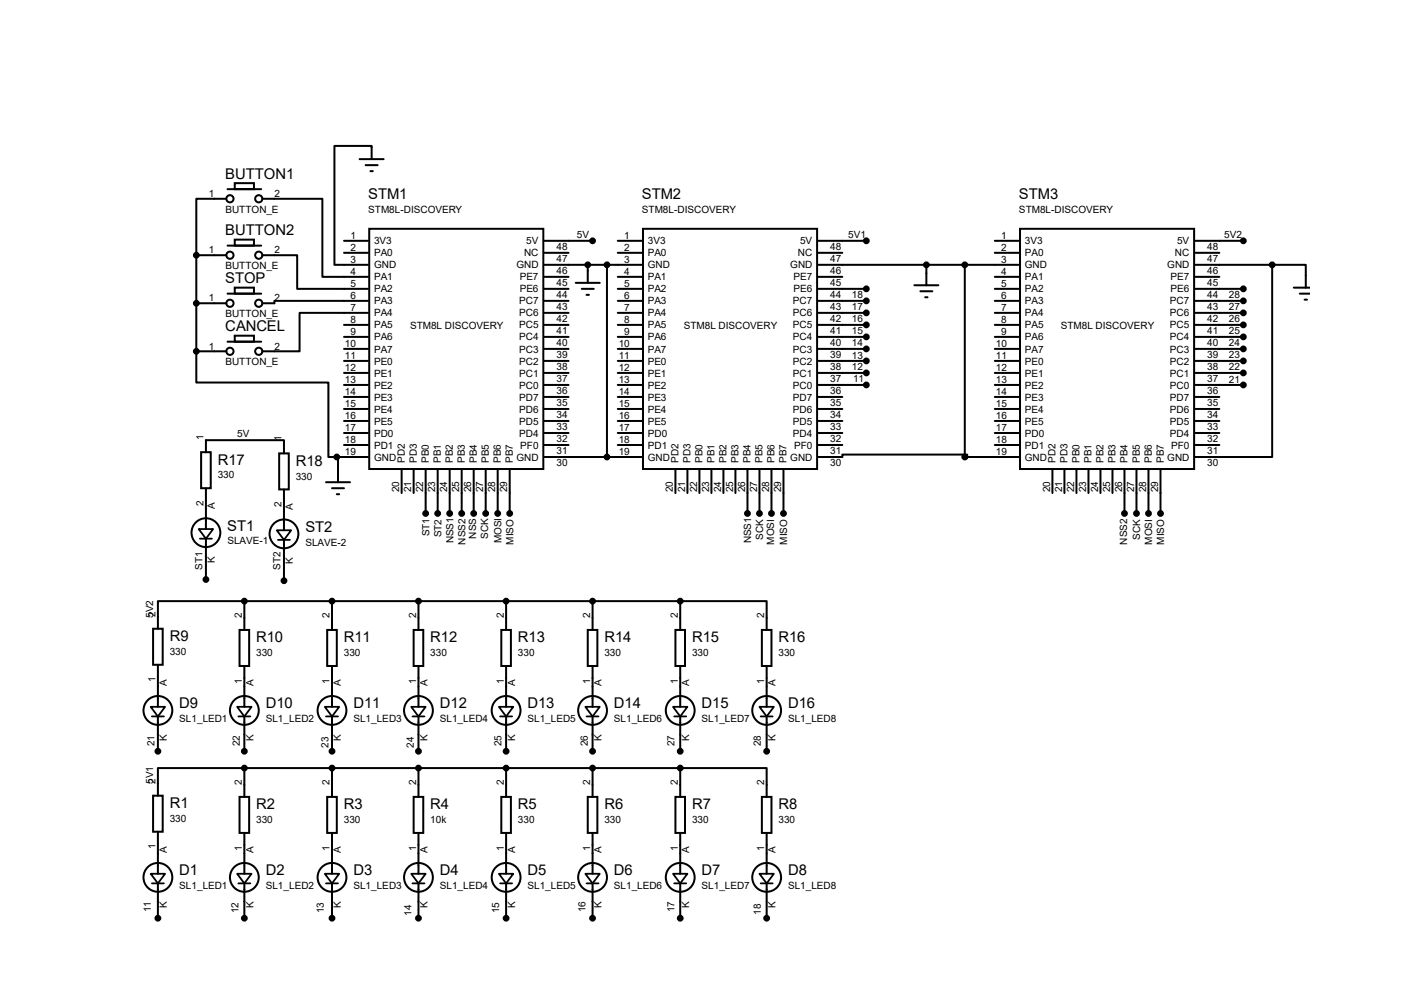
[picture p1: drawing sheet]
<svg xmlns="http://www.w3.org/2000/svg" width="297mm" height="210mm" viewBox="0 0 297 210" stroke-linecap="round" stroke-linejoin="round" font-family="sans-serif">
<g fill="none" stroke="#000" stroke-width=".42">
<path d="M49.7 38.7h4v1.3h-4zM76.1 33.7h5.1M77.3 34.9h2.6M78.4 36.2h.5M78.6 33.7v-2.8h-7.9v25.1h7.2M41.5 54v20.3M41.5 54h6.4M47.9 42h-6.4v12M48.1 40h7.1M48.1 51.9h7.1M49.7 50.7h4v1.2h-4zM55.5 42h12.7v16.5h9.7"/>
<path d="M55.5 54h7.4v7.1h15M72.8 50.9h5.1M72.8 53.5h5.1M78.1 48.4h36.8v50.8h-36.8zM115.2 50.9h10.1M115.2 56h20.6M115.2 53.5h5.1M115.2 58.5h5.1M121.8 59.8h5.1M124.3 56v3.8M128.4 56v40.6M130.7 50.9h5.1"/>
<path d="M130.7 53.5h5.1M130.7 58.5h5.1M136 48.4h36.8v50.8h-36.8zM173.1 50.9h10.2M173.1 56h42.4M173.1 53.5h5.1M173.1 58.5h5.1M196 56v4.3M204.1 56v40.6M210.4 50.9h5.1M210.4 53.5h5.1M210.4 58.5h5.1"/>
<path d="M215.8 48.4h36.8v50.8h-36.8zM252.9 50.9h10.1M252.9 56h16.2M252.9 53.5h5M252.9 58.5h5M269.1 56h7.1v4.8M269.1 56v40.6h-16.2M41.5 74.3v6.6h28v15.7h1.7M41.5 64.1h6.4M41.5 74.3h6.4M48.1 62.1h7.1M48.1 72.3h7.1"/>
<path d="M49.7 60.8h4v1.3h-4zM49.7 71h4v1.3h-4zM72.8 78.9h5.1M72.8 76.3h5.1M72.8 73.8h5.1M72.8 71.2h5.1M72.8 68.7h5.1M77.9 63.6h-19.9v.5h-2.5M77.9 66.2h-14.5v8.1h-7.9M115.2 78.9h5.1M115.2 76.3h5.1M115.2 73.8h5.1"/>
<path d="M115.2 71.2h5.1M115.2 68.7h5.1M115.2 66.2h5.1M115.2 63.6h5.1M115.2 61.1h5.1M123.1 61.1h2.5M124.1 62.4h.5M130.7 78.9h5.1M130.7 76.3h5.1M130.7 73.8h5.1M130.7 71.2h5.1M130.7 68.7h5.1"/>
<path d="M130.7 66.2h5.1M130.7 63.6h5.1M130.7 61.1h5.1M173.1 78.9h10.2M173.1 76.3h10.2M173.1 73.8h10.2M173.1 71.2h10.2M173.1 68.7h10.2M173.1 66.2h10.2M173.1 63.6h10.2M173.1 61.1h10.2M193.4 60.3h5.1"/>
<path d="M194.7 61.6h2.5M195.7 62.9h.5M210.4 78.9h5.1M210.4 76.3h5.1M210.4 73.8h5.1M210.4 71.2h5.1M210.4 68.7h5.1M210.4 66.2h5.1M210.4 63.6h5.1M210.4 61.1h5.1M252.9 78.9h10.1M252.9 76.3h10.1"/>
<path d="M252.9 73.8h10.1M252.9 71.2h10.1M252.9 68.7h10.1M252.9 66.2h10.1M252.9 63.6h10.1M252.9 61.1h10.1M273.7 60.8h3.4M275 62.1h2.1M276 63.4h.5M42.5 95.6h2.1v7.7h-2.1zM43.6 95.6v-2.5h16.5v2.8M59.1 95.9h2v7.6h-2z"/>
<path d="M71.2 96.6v.3h.3v5.1M71.2 96.6h6.7M72.8 81.4h5.1M72.8 83.9h5.1M72.8 86.5h5.1M72.8 89h5.1M72.8 91.6h5.1M72.8 94.1h5.1M85 99.2v5.1M87.5 99.2v5.1M90 99.2v9.4M92.6 99.2v9.4"/>
<path d="M95.1 99.2v9.4M97.7 99.2v9.4M100.2 99.2v9.4M102.7 99.2v9.4M105.3 99.2v9.4M107.8 99.2v9.4M115.2 81.4h5.1M115.2 96.6h20.6M115.2 83.9h5.1M115.2 86.5h5.1M115.2 89h5.1M115.2 91.6h5.1"/>
<path d="M115.2 94.1h5.1M130.7 81.4h5.1M130.7 83.9h5.1M130.7 86.5h5.1M130.7 89h5.1M130.7 91.6h5.1M130.7 94.1h5.1M142.9 99.2v5.1M145.4 99.2v5.1M148 99.2v5.1M150.5 99.2v5.1M153 99.2v5.1"/>
<path d="M155.6 99.2v5.1M158.1 99.2v9.4M160.7 99.2v9.4M163.2 99.2v9.4M165.7 99.2v9.4M173.1 96.6h5.1v-.5h26.4v.8h-.5v-.3M173.1 81.4h10.2M173.1 83.9h5.1M173.1 86.5h5.1M173.1 89h5.1M173.1 91.6h5.1M173.1 94.1h5.1"/>
<path d="M204.1 96.6h11.4M210.4 81.4h5.1M210.4 83.9h5.1M210.4 86.5h5.1M210.4 89h5.1M210.4 91.6h5.1M210.4 94.1h5.1M222.6 99.2v5.1M225.2 99.2v5.1M227.7 99.2v5.1M230.3 99.2v5.1M232.8 99.2v5.1"/>
<path d="M235.3 99.2v5.1M237.9 99.2v9.4M240.4 99.2v9.4M243 99.2v9.4M245.5 99.2v9.4M252.9 81.4h10.1M252.9 83.9h5M252.9 86.5h5M252.9 89h5M252.9 91.6h5M252.9 94.1h5M43.6 103.3v8.6"/>
<path d="M43.6 113.9v8.7M60.1 103.5v8.6M60.1 114.2v8.6M69 102h5M70.2 103.3h2.6M71.2 104.5h.6M32.4 133h2v7.6h-2zM50.7 133.2h2v7.6h-2zM51.7 127.1h-18.3v5.9M51.7 127.1v6.1M51.7 127.1h92.2M69.2 133.2h2v7.6h-2z"/>
<path d="M70.2 127.1v6.1M87.5 133.2h2v7.6h-2zM88.5 127.1v6.1M106 133.2h2.1v7.6h-2.1zM107.1 127.1v6.1M124.3 133.2h2.1v7.6h-2.1zM125.3 127.1v6.1M142.9 133.2h2v7.6h-2zM143.9 127.1h18.3v6.1M143.9 127.1v6.1M161.2 133.2h2v7.6h-2zM33.4 140.6v8.9"/>
<path d="M33.4 151.5v7.4M51.7 140.8v8.7M51.7 151.5v7.4M70.2 140.8v8.7M70.2 151.5v7.4M88.5 140.8v8.7M88.5 151.5v7.4M107.1 140.8v8.7M107.1 151.5v7.4M125.3 140.8v8.7M125.3 151.5v7.4M143.9 140.8v8.7"/>
<path d="M143.9 151.5v7.4M162.2 140.8v8.7M162.2 151.5v7.4M32.4 168.3h2v7.6h-2zM33.4 175.9v8.9M50.7 168.5h2v7.6h-2zM51.7 162.4h-18.3v5.9M51.7 162.4v6.1M51.7 176.1v8.7M51.7 162.4h92.2M69.2 168.5h2v7.6h-2zM70.2 162.4v6.1"/>
<path d="M70.2 176.1v8.7M87.5 168.5h2v7.6h-2zM88.5 162.4v6.1M88.5 176.1v8.7M106 168.5h2.1v7.6h-2.1zM107.1 162.4v6.1M107.1 176.1v8.7M124.3 168.5h2.1v7.6h-2.1zM125.3 162.4v6.1M125.3 176.1v8.7M142.9 168.5h2v7.6h-2zM143.9 162.4h18.3v6.1"/>
<path d="M143.9 162.4v6.1M143.9 176.1v8.7M161.2 168.5h2v7.6h-2zM162.2 176.1v8.7M33.4 186.8v7.4M51.7 186.8v7.4M70.2 186.8v7.4M88.5 186.8v7.4M107.1 186.8v7.4M125.3 186.8v7.4M143.9 186.8v7.4M162.2 186.8v7.4"/>
<circle cx="48.6" cy="42" r=".76"/>
<circle cx="48.6" cy="54" r=".76"/>
<circle cx="54.7" cy="54" r=".76"/>
<circle cx="54.7" cy="42" r=".76"/>
<circle cx="48.6" cy="74.3" r=".76"/>
<circle cx="48.6" cy="64.1" r=".76"/>
<circle cx="54.7" cy="74.3" r=".76"/>
<circle cx="54.7" cy="64.1" r=".76"/>
<circle cx="43.6" cy="112.6" r="3"/>
<circle cx="60.1" cy="112.9" r="3"/>
<circle cx="33.4" cy="150.2" r="3"/>
<circle cx="51.7" cy="150.2" r="3"/>
<circle cx="70.2" cy="150.2" r="3"/>
<circle cx="88.5" cy="150.2" r="3"/>
<circle cx="107.1" cy="150.2" r="3"/>
<circle cx="125.3" cy="150.2" r="3"/>
<circle cx="143.9" cy="150.2" r="3"/>
<circle cx="162.2" cy="150.2" r="3"/>
<circle cx="33.4" cy="185.5" r="3"/>
<circle cx="51.7" cy="185.5" r="3"/>
<circle cx="70.2" cy="185.5" r="3"/>
<circle cx="88.5" cy="185.5" r="3"/>
<circle cx="107.1" cy="185.5" r="3"/>
<circle cx="125.3" cy="185.5" r="3"/>
<circle cx="143.9" cy="185.5" r="3"/>
<circle cx="162.2" cy="185.5" r="3"/>
</g>
<g fill="none" stroke="#000" stroke-width=".38">
<path d="M42 111.9h3.1l-1.5 2zM42.3 113.9h2.5M58.5 112.1h3.1l-1.5 2.1zM58.8 114.2h2.5M31.9 149.5h3l-1.5 2zM32.1 151.5h2.6M50.2 149.5h3l-1.5 2zM50.4 151.5h2.6M68.7 149.5h3.1l-1.6 2zM69 151.5h2.5M87 149.5h3l-1.5 2zM87.2 151.5h2.6"/>
<path d="M105.5 149.5h3.1l-1.5 2zM105.8 151.5h2.5M123.8 149.5h3.1l-1.6 2zM124.1 151.5h2.5M142.4 149.5h3l-1.5 2zM142.6 151.5h2.6M160.7 149.5h3l-1.5 2zM160.9 151.5h2.5M31.9 184.8h3l-1.5 2zM32.1 186.8h2.6M50.2 184.8h3l-1.5 2zM50.4 186.8h2.6"/>
<path d="M68.7 184.8h3.1l-1.6 2zM69 186.8h2.5M87 184.8h3l-1.5 2zM87.2 186.8h2.6M105.5 184.8h3.1l-1.5 2zM105.8 186.8h2.5M123.8 184.8h3.1l-1.6 2zM124.1 186.8h2.5M142.4 184.8h3l-1.5 2zM142.6 186.8h2.6M160.7 184.8h3l-1.5 2zM160.9 186.8h2.5"/>
</g>
<g fill="#000" stroke="#000" stroke-width=".42">
<circle cx="41.5" cy="54" r=".51"/>
<circle cx="124.3" cy="56" r=".51"/>
<circle cx="125.3" cy="50.9" r=".51"/>
<circle cx="128.4" cy="56" r=".51"/>
<circle cx="183.3" cy="50.9" r=".51"/>
<circle cx="196" cy="56" r=".51"/>
<circle cx="204.1" cy="56" r=".51"/>
<circle cx="263" cy="50.9" r=".51"/>
<circle cx="269.1" cy="56" r=".51"/>
<circle cx="41.5" cy="74.3" r=".51"/>
<circle cx="41.5" cy="64.1" r=".51"/>
<circle cx="183.3" cy="76.3" r=".51"/>
<circle cx="183.3" cy="71.2" r=".51"/>
<circle cx="183.3" cy="68.7" r=".51"/>
<circle cx="183.3" cy="61.1" r=".51"/>
<circle cx="183.3" cy="78.9" r=".51"/>
<circle cx="183.3" cy="66.2" r=".51"/>
<circle cx="183.3" cy="73.8" r=".51"/>
<circle cx="183.3" cy="63.6" r=".51"/>
<circle cx="263" cy="71.2" r=".51"/>
<circle cx="263" cy="66.2" r=".51"/>
<circle cx="263" cy="76.3" r=".51"/>
<circle cx="263" cy="63.6" r=".51"/>
<circle cx="263" cy="61.1" r=".51"/>
<circle cx="263" cy="68.7" r=".51"/>
<circle cx="263" cy="78.9" r=".51"/>
<circle cx="263" cy="73.8" r=".51"/>
<circle cx="71.2" cy="96.6" r=".51"/>
<circle cx="128.4" cy="96.6" r=".51"/>
<circle cx="183.3" cy="81.4" r=".51"/>
<circle cx="204.1" cy="96.6" r=".51"/>
<circle cx="263" cy="81.4" r=".51"/>
<circle cx="90" cy="108.6" r=".51"/>
<circle cx="92.6" cy="108.6" r=".51"/>
<circle cx="95.1" cy="108.6" r=".51"/>
<circle cx="97.7" cy="108.6" r=".51"/>
<circle cx="100.2" cy="108.6" r=".51"/>
<circle cx="102.7" cy="108.6" r=".51"/>
<circle cx="105.3" cy="108.6" r=".51"/>
<circle cx="107.8" cy="108.6" r=".51"/>
<circle cx="158.1" cy="108.6" r=".51"/>
<circle cx="160.7" cy="108.6" r=".51"/>
<circle cx="163.2" cy="108.6" r=".51"/>
<circle cx="165.7" cy="108.6" r=".51"/>
<circle cx="237.9" cy="108.6" r=".51"/>
<circle cx="240.4" cy="108.6" r=".51"/>
<circle cx="243" cy="108.6" r=".51"/>
<circle cx="245.5" cy="108.6" r=".51"/>
<circle cx="43.6" cy="122.6" r=".51"/>
<circle cx="51.7" cy="127.1" r=".51"/>
<circle cx="60.1" cy="122.8" r=".51"/>
<circle cx="70.2" cy="127.1" r=".51"/>
<circle cx="88.5" cy="127.1" r=".51"/>
<circle cx="107.1" cy="127.1" r=".51"/>
<circle cx="125.3" cy="127.1" r=".51"/>
<circle cx="143.9" cy="127.1" r=".51"/>
<circle cx="33.4" cy="158.9" r=".51"/>
<circle cx="51.7" cy="158.9" r=".51"/>
<circle cx="70.2" cy="158.9" r=".51"/>
<circle cx="88.5" cy="158.9" r=".51"/>
<circle cx="107.1" cy="158.9" r=".51"/>
<circle cx="125.3" cy="158.9" r=".51"/>
<circle cx="143.9" cy="158.9" r=".51"/>
<circle cx="162.2" cy="158.9" r=".51"/>
<circle cx="51.7" cy="162.4" r=".51"/>
<circle cx="70.2" cy="162.4" r=".51"/>
<circle cx="88.5" cy="162.4" r=".51"/>
<circle cx="107.1" cy="162.4" r=".51"/>
<circle cx="125.3" cy="162.4" r=".51"/>
<circle cx="143.9" cy="162.4" r=".51"/>
<circle cx="33.4" cy="194.2" r=".51"/>
<circle cx="51.7" cy="194.2" r=".51"/>
<circle cx="70.2" cy="194.2" r=".51"/>
<circle cx="88.5" cy="194.2" r=".51"/>
<circle cx="107.1" cy="194.2" r=".51"/>
<circle cx="125.3" cy="194.2" r=".51"/>
<circle cx="143.9" cy="194.2" r=".51"/>
<circle cx="162.2" cy="194.2" r=".51"/>
</g>
<g font-size="3.1">
<text x="47.7" y="37.8">BUTTON1</text>
<text x="77.9" y="42.1">STM1</text>
<text x="135.8" y="42.1">STM2</text>
<text x="215.6" y="42.1">STM3</text>
<text x="47.7" y="49.8">BUTTON2</text>
<text x="47.7" y="59.9">STOP</text>
<text x="47.7" y="70.1">CANCEL</text>
<text x="46.1" y="98.3">R17</text>
<text x="62.6" y="98.5">R18</text>
<text x="48.1" y="112.2">ST1</text>
<text x="64.6" y="112.5">ST2</text>
<text x="35.9" y="135.6">R9</text>
<text x="54.2" y="135.8">R10</text>
<text x="72.7" y="135.8">R11</text>
<text x="91" y="135.8">R12</text>
<text x="109.6" y="135.8">R13</text>
<text x="127.8" y="135.8">R14</text>
<text x="146.4" y="135.8">R15</text>
<text x="164.7" y="135.8">R16</text>
<text x="37.9" y="149.8">D9</text>
<text x="56.2" y="149.8">D10</text>
<text x="74.8" y="149.8">D11</text>
<text x="93" y="149.8">D12</text>
<text x="111.6" y="149.8">D13</text>
<text x="129.9" y="149.8">D14</text>
<text x="148.4" y="149.8">D15</text>
<text x="166.7" y="149.8">D16</text>
<text x="35.9" y="170.9">R1</text>
<text x="54.2" y="171.2">R2</text>
<text x="72.7" y="171.2">R3</text>
<text x="91" y="171.2">R4</text>
<text x="109.6" y="171.2">R5</text>
<text x="127.8" y="171.2">R6</text>
<text x="146.4" y="171.2">R7</text>
<text x="164.7" y="171.2">R8</text>
<text x="37.9" y="185.1">D1</text>
<text x="56.2" y="185.1">D2</text>
<text x="74.8" y="185.1">D3</text>
<text x="93" y="185.1">D4</text>
<text x="111.6" y="185.1">D5</text>
<text x="129.9" y="185.1">D6</text>
<text x="148.4" y="185.1">D7</text>
<text x="166.7" y="185.1">D8</text>
</g>
<g font-size="2.1">
<text x="44.2" y="41.7">1</text>
<text x="58" y="41.7">2</text>
<text x="47.7" y="45">BUTTON_E</text>
<text x="77.9" y="45">STM8L-DISCOVERY</text>
<text x="135.8" y="45">STM8L-DISCOVERY</text>
<text x="215.6" y="45">STM8L-DISCOVERY</text>
<text x="44.2" y="53.6">1</text>
<text x="58" y="53.6">2</text>
<text x="74.1" y="50.5">1</text>
<text x="74.1" y="53.1">2</text>
<text x="79.1" y="51.7">3V3</text>
<text x="111.3" y="51.7">5V</text>
<text x="117.7" y="52.9">48</text>
<text x="122" y="50.3">5V</text>
<text x="132" y="50.5">1</text>
<text x="132" y="53.1">2</text>
<text x="137" y="51.7">3V3</text>
<text x="169.2" y="51.7">5V</text>
<text x="175.6" y="52.9">48</text>
<text x="179.4" y="50.3">5V1</text>
<text x="211.8" y="50.5">1</text>
<text x="211.8" y="53.1">2</text>
<text x="216.8" y="51.7">3V3</text>
<text x="249" y="51.7">5V</text>
<text x="255.4" y="52.9">48</text>
<text x="258.9" y="50.3">5V2</text>
<text x="47.7" y="56.9">BUTTON_E</text>
<text x="74.1" y="55.6">3</text>
<text x="74.1" y="58.2">4</text>
<text x="79.1" y="54.2">PA0</text>
<text x="79.1" y="56.8">GND</text>
<text x="79.1" y="59.3">PA1</text>
<text x="109.3" y="56.8">GND</text>
<text x="109.9" y="59.3">PE7</text>
<text x="110.9" y="54.2">NC</text>
<text x="117.7" y="58">46</text>
<text x="117.7" y="55.4">47</text>
<text x="132" y="55.6">3</text>
<text x="132" y="58.2">4</text>
<text x="137" y="54.2">PA0</text>
<text x="137" y="56.8">GND</text>
<text x="137" y="59.3">PA1</text>
<text x="167.2" y="56.8">GND</text>
<text x="167.8" y="59.3">PE7</text>
<text x="168.8" y="54.2">NC</text>
<text x="175.6" y="58">46</text>
<text x="175.6" y="55.4">47</text>
<text x="211.8" y="55.6">3</text>
<text x="211.8" y="58.2">4</text>
<text x="216.8" y="54.2">PA0</text>
<text x="216.8" y="56.8">GND</text>
<text x="216.8" y="59.3">PA1</text>
<text x="246.9" y="56.8">GND</text>
<text x="247.6" y="59.3">PE7</text>
<text x="248.5" y="54.2">NC</text>
<text x="255.4" y="58">46</text>
<text x="255.4" y="55.4">47</text>
<text x="44.2" y="63.8">1</text>
<text x="58" y="63.8">2</text>
<text x="74.1" y="60.7">5</text>
<text x="74.1" y="63.2">6</text>
<text x="74.1" y="65.8">7</text>
<text x="79.1" y="61.8">PA2</text>
<text x="79.1" y="64.4">PA3</text>
<text x="109.8" y="64.4">PC7</text>
<text x="109.9" y="61.8">PE6</text>
<text x="117.7" y="65.6">43</text>
<text x="117.7" y="63">44</text>
<text x="117.7" y="60.5">45</text>
<text x="132" y="60.7">5</text>
<text x="132" y="63.2">6</text>
<text x="132" y="65.8">7</text>
<text x="137" y="61.8">PA2</text>
<text x="137" y="64.4">PA3</text>
<text x="167.7" y="64.4">PC7</text>
<text x="167.8" y="61.8">PE6</text>
<text x="175.6" y="65.6">43</text>
<text x="175.6" y="63">44</text>
<text x="175.6" y="60.5">45</text>
<text x="180.2" y="65.6">17</text>
<text x="180.2" y="63">18</text>
<text x="211.8" y="60.7">5</text>
<text x="211.8" y="63.2">6</text>
<text x="211.8" y="65.8">7</text>
<text x="216.8" y="61.8">PA2</text>
<text x="216.8" y="64.4">PA3</text>
<text x="247.5" y="64.4">PC7</text>
<text x="247.6" y="61.8">PE6</text>
<text x="255.4" y="65.6">43</text>
<text x="255.4" y="63">44</text>
<text x="255.4" y="60.5">45</text>
<text x="260" y="63">28</text>
<text x="260" y="65.6">27</text>
<text x="47.7" y="67.1">BUTTON_E</text>
<text x="74.1" y="68.3">8</text>
<text x="74.1" y="70.9">9</text>
<text x="79.1" y="66.9">PA4</text>
<text x="79.1" y="69.5">PA5</text>
<text x="86.7" y="69.6">STM8L DISCOVERY</text>
<text x="109.8" y="69.5">PC5</text>
<text x="109.8" y="66.9">PC6</text>
<text x="117.7" y="70.7">41</text>
<text x="117.7" y="68.1">42</text>
<text x="132" y="68.3">8</text>
<text x="132" y="70.9">9</text>
<text x="137" y="66.9">PA4</text>
<text x="137" y="69.5">PA5</text>
<text x="144.7" y="69.6">STM8L DISCOVERY</text>
<text x="167.7" y="69.5">PC5</text>
<text x="167.7" y="66.9">PC6</text>
<text x="175.6" y="70.7">41</text>
<text x="175.6" y="68.1">42</text>
<text x="180.2" y="70.7">15</text>
<text x="180.2" y="68.1">16</text>
<text x="211.8" y="68.3">8</text>
<text x="211.8" y="70.9">9</text>
<text x="216.8" y="66.9">PA4</text>
<text x="216.8" y="69.5">PA5</text>
<text x="224.4" y="69.6">STM8L DISCOVERY</text>
<text x="247.5" y="69.5">PC5</text>
<text x="247.5" y="66.9">PC6</text>
<text x="255.4" y="70.7">41</text>
<text x="255.4" y="68.1">42</text>
<text x="260" y="68.1">26</text>
<text x="260" y="70.7">25</text>
<text x="44.2" y="73.9">1</text>
<text x="47.7" y="77.2">BUTTON_E</text>
<text x="58" y="73.9">2</text>
<text x="73" y="73.4">10</text>
<text x="73" y="75.9">11</text>
<text x="79.1" y="72">PA6</text>
<text x="79.1" y="74.5">PA7</text>
<text x="79.1" y="77.1">PE0</text>
<text x="109.8" y="77.1">PC2</text>
<text x="109.8" y="74.5">PC3</text>
<text x="109.8" y="72">PC4</text>
<text x="117.7" y="75.7">39</text>
<text x="117.7" y="73.2">40</text>
<text x="130.9" y="73.4">10</text>
<text x="130.9" y="75.9">11</text>
<text x="137" y="72">PA6</text>
<text x="137" y="74.5">PA7</text>
<text x="137" y="77.1">PE0</text>
<text x="167.7" y="77.1">PC2</text>
<text x="167.7" y="74.5">PC3</text>
<text x="167.7" y="72">PC4</text>
<text x="175.6" y="75.7">39</text>
<text x="175.6" y="73.2">40</text>
<text x="180.2" y="76">13</text>
<text x="180.2" y="73.2">14</text>
<text x="210.6" y="73.4">10</text>
<text x="210.6" y="75.9">11</text>
<text x="216.8" y="72">PA6</text>
<text x="216.8" y="74.5">PA7</text>
<text x="216.8" y="77.1">PE0</text>
<text x="247.5" y="77.1">PC2</text>
<text x="247.5" y="74.5">PC3</text>
<text x="247.5" y="72">PC4</text>
<text x="255.4" y="75.7">39</text>
<text x="255.4" y="73.2">40</text>
<text x="260" y="73.2">24</text>
<text x="260" y="75.7">23</text>
<text x="73" y="78.5">12</text>
<text x="73" y="81">13</text>
<text x="73" y="83.6">14</text>
<text x="79.1" y="79.6">PE1</text>
<text x="79.1" y="82.2">PE2</text>
<text x="109.8" y="82.2">PC0</text>
<text x="109.8" y="79.6">PC1</text>
<text x="117.7" y="83.4">36</text>
<text x="117.7" y="80.8">37</text>
<text x="117.7" y="78.3">38</text>
<text x="130.9" y="78.5">12</text>
<text x="130.9" y="81">13</text>
<text x="130.9" y="83.6">14</text>
<text x="137" y="79.6">PE1</text>
<text x="137" y="82.2">PE2</text>
<text x="167.7" y="82.2">PC0</text>
<text x="167.7" y="79.6">PC1</text>
<text x="175.6" y="83.4">36</text>
<text x="175.6" y="80.8">37</text>
<text x="175.6" y="78.3">38</text>
<text x="180.2" y="78.3">12</text>
<text x="180.5" y="80.8">11</text>
<text x="210.6" y="78.5">12</text>
<text x="210.6" y="81">13</text>
<text x="210.6" y="83.6">14</text>
<text x="216.8" y="79.6">PE1</text>
<text x="216.8" y="82.2">PE2</text>
<text x="247.5" y="82.2">PC0</text>
<text x="247.5" y="79.6">PC1</text>
<text x="255.4" y="83.4">36</text>
<text x="255.4" y="80.8">37</text>
<text x="255.4" y="78.3">38</text>
<text x="260" y="78.3">22</text>
<text x="260" y="81.1">21</text>
<text x="73" y="86.1">15</text>
<text x="73" y="88.6">16</text>
<text x="79.1" y="84.7">PE3</text>
<text x="79.1" y="87.2">PE4</text>
<text x="79.1" y="89.8">PE5</text>
<text x="109.8" y="89.8">PD5</text>
<text x="109.8" y="87.2">PD6</text>
<text x="109.8" y="84.7">PD7</text>
<text x="117.7" y="88.4">34</text>
<text x="117.7" y="85.9">35</text>
<text x="130.9" y="86.1">15</text>
<text x="130.9" y="88.6">16</text>
<text x="137" y="84.7">PE3</text>
<text x="137" y="87.2">PE4</text>
<text x="137" y="89.8">PE5</text>
<text x="167.7" y="89.8">PD5</text>
<text x="167.7" y="87.2">PD6</text>
<text x="167.7" y="84.7">PD7</text>
<text x="175.6" y="88.4">34</text>
<text x="175.6" y="85.9">35</text>
<text x="210.6" y="86.1">15</text>
<text x="210.6" y="88.6">16</text>
<text x="216.8" y="84.7">PE3</text>
<text x="216.8" y="87.2">PE4</text>
<text x="216.8" y="89.8">PE5</text>
<text x="247.5" y="89.8">PD5</text>
<text x="247.5" y="87.2">PD6</text>
<text x="247.5" y="84.7">PD7</text>
<text x="255.4" y="88.4">34</text>
<text x="255.4" y="85.9">35</text>
<text x="43.1" y="93.1" transform="rotate(-90 43.1 93.1)">1</text>
<text x="50.2" y="92.5">5V</text>
<text x="59.6" y="93.3" transform="rotate(-90 59.6 93.3)">1</text>
<text x="73" y="91.2">17</text>
<text x="73" y="93.7">18</text>
<text x="79.1" y="92.3">PD0</text>
<text x="79.1" y="94.9">PD1</text>
<text x="109.8" y="92.3">PD4</text>
<text x="110.1" y="94.9">PF0</text>
<text x="117.7" y="93.5">32</text>
<text x="117.7" y="91">33</text>
<text x="130.9" y="91.2">17</text>
<text x="130.9" y="93.7">18</text>
<text x="137" y="92.3">PD0</text>
<text x="137" y="94.9">PD1</text>
<text x="167.7" y="92.3">PD4</text>
<text x="168" y="94.9">PF0</text>
<text x="175.6" y="93.5">32</text>
<text x="175.6" y="91">33</text>
<text x="210.6" y="91.2">17</text>
<text x="210.6" y="93.7">18</text>
<text x="216.8" y="92.3">PD0</text>
<text x="216.8" y="94.9">PD1</text>
<text x="247.5" y="92.3">PD4</text>
<text x="247.7" y="94.9">PF0</text>
<text x="255.4" y="93.5">32</text>
<text x="255.4" y="91">33</text>
<text x="46.1" y="101.2">330</text>
<text x="62.6" y="101.4">330</text>
<text x="73" y="96.3">19</text>
<text x="79.1" y="97.4">GND</text>
<text x="85.6" y="97.9" transform="rotate(-90 85.6 97.9)">PD2</text>
<text x="88.2" y="97.9" transform="rotate(-90 88.2 97.9)">PD3</text>
<text x="90.7" y="97.9" transform="rotate(-90 90.7 97.9)">PB0</text>
<text x="93.3" y="97.9" transform="rotate(-90 93.3 97.9)">PB1</text>
<text x="95.8" y="97.9" transform="rotate(-90 95.8 97.9)">PB2</text>
<text x="98.3" y="97.9" transform="rotate(-90 98.3 97.9)">PB3</text>
<text x="100.9" y="97.9" transform="rotate(-90 100.9 97.9)">PB4</text>
<text x="103.4" y="97.9" transform="rotate(-90 103.4 97.9)">PB5</text>
<text x="106" y="97.9" transform="rotate(-90 106 97.9)">PB6</text>
<text x="108.5" y="97.9" transform="rotate(-90 108.5 97.9)">PB7</text>
<text x="109.3" y="97.4">GND</text>
<text x="117.7" y="98.6">30</text>
<text x="117.7" y="96.1">31</text>
<text x="130.9" y="96.3">19</text>
<text x="137" y="97.4">GND</text>
<text x="143.6" y="97.9" transform="rotate(-90 143.6 97.9)">PD2</text>
<text x="146.1" y="97.9" transform="rotate(-90 146.1 97.9)">PD3</text>
<text x="148.6" y="97.9" transform="rotate(-90 148.6 97.9)">PB0</text>
<text x="151.2" y="97.9" transform="rotate(-90 151.2 97.9)">PB1</text>
<text x="153.7" y="97.9" transform="rotate(-90 153.7 97.9)">PB2</text>
<text x="156.3" y="97.9" transform="rotate(-90 156.3 97.9)">PB3</text>
<text x="158.8" y="97.9" transform="rotate(-90 158.8 97.9)">PB4</text>
<text x="161.3" y="97.9" transform="rotate(-90 161.3 97.9)">PB5</text>
<text x="163.9" y="97.9" transform="rotate(-90 163.9 97.9)">PB6</text>
<text x="166.4" y="97.9" transform="rotate(-90 166.4 97.9)">PB7</text>
<text x="167.2" y="97.4">GND</text>
<text x="175.6" y="98.6">30</text>
<text x="175.6" y="96.1">31</text>
<text x="210.6" y="96.3">19</text>
<text x="216.8" y="97.4">GND</text>
<text x="223.3" y="97.9" transform="rotate(-90 223.3 97.9)">PD2</text>
<text x="225.8" y="97.9" transform="rotate(-90 225.8 97.9)">PD3</text>
<text x="228.4" y="97.9" transform="rotate(-90 228.4 97.9)">PB0</text>
<text x="230.9" y="97.9" transform="rotate(-90 230.9 97.9)">PB1</text>
<text x="233.5" y="97.9" transform="rotate(-90 233.5 97.9)">PB2</text>
<text x="236" y="97.9" transform="rotate(-90 236 97.9)">PB3</text>
<text x="238.5" y="97.9" transform="rotate(-90 238.5 97.9)">PB4</text>
<text x="241.1" y="97.9" transform="rotate(-90 241.1 97.9)">PB5</text>
<text x="243.6" y="97.9" transform="rotate(-90 243.6 97.9)">PB6</text>
<text x="246.2" y="97.9" transform="rotate(-90 246.2 97.9)">PB7</text>
<text x="246.9" y="97.4">GND</text>
<text x="255.4" y="98.6">30</text>
<text x="255.4" y="96.1">31</text>
<text x="43.1" y="107" transform="rotate(-90 43.1 107)">2</text>
<text x="45.5" y="107.6" transform="rotate(-90 45.5 107.6)">A</text>
<text x="59.6" y="107.2" transform="rotate(-90 59.6 107.2)">2</text>
<text x="62" y="107.8" transform="rotate(-90 62 107.8)">A</text>
<text x="84.5" y="104.1" transform="rotate(-90 84.5 104.1)">20</text>
<text x="87" y="104.1" transform="rotate(-90 87 104.1)">21</text>
<text x="89.5" y="104.1" transform="rotate(-90 89.5 104.1)">22</text>
<text x="92.1" y="104.1" transform="rotate(-90 92.1 104.1)">23</text>
<text x="94.6" y="104.1" transform="rotate(-90 94.6 104.1)">24</text>
<text x="97.2" y="104.1" transform="rotate(-90 97.2 104.1)">25</text>
<text x="99.7" y="104.1" transform="rotate(-90 99.7 104.1)">26</text>
<text x="102.2" y="104.1" transform="rotate(-90 102.2 104.1)">27</text>
<text x="104.8" y="104.1" transform="rotate(-90 104.8 104.1)">28</text>
<text x="107.3" y="104.1" transform="rotate(-90 107.3 104.1)">29</text>
<text x="142.4" y="104.1" transform="rotate(-90 142.4 104.1)">20</text>
<text x="144.9" y="104.1" transform="rotate(-90 144.9 104.1)">21</text>
<text x="147.4" y="104.1" transform="rotate(-90 147.4 104.1)">22</text>
<text x="150" y="104.1" transform="rotate(-90 150 104.1)">23</text>
<text x="152.5" y="104.1" transform="rotate(-90 152.5 104.1)">24</text>
<text x="155.1" y="104.1" transform="rotate(-90 155.1 104.1)">25</text>
<text x="157.6" y="104.1" transform="rotate(-90 157.6 104.1)">26</text>
<text x="160.1" y="104.1" transform="rotate(-90 160.1 104.1)">27</text>
<text x="162.7" y="104.1" transform="rotate(-90 162.7 104.1)">28</text>
<text x="165.2" y="104.1" transform="rotate(-90 165.2 104.1)">29</text>
<text x="222.1" y="104.1" transform="rotate(-90 222.1 104.1)">20</text>
<text x="224.7" y="104.1" transform="rotate(-90 224.7 104.1)">21</text>
<text x="227.2" y="104.1" transform="rotate(-90 227.2 104.1)">22</text>
<text x="229.7" y="104.1" transform="rotate(-90 229.7 104.1)">23</text>
<text x="232.3" y="104.1" transform="rotate(-90 232.3 104.1)">24</text>
<text x="234.8" y="104.1" transform="rotate(-90 234.8 104.1)">25</text>
<text x="237.4" y="104.1" transform="rotate(-90 237.4 104.1)">26</text>
<text x="239.9" y="104.1" transform="rotate(-90 239.9 104.1)">27</text>
<text x="242.4" y="104.1" transform="rotate(-90 242.4 104.1)">28</text>
<text x="245" y="104.1" transform="rotate(-90 245 104.1)">29</text>
<text x="90.8" y="113.4" transform="rotate(-90 90.8 113.4)">ST1</text>
<text x="93.4" y="113.7" transform="rotate(-90 93.4 113.7)">ST2</text>
<text x="100.8" y="113.9" transform="rotate(-90 100.8 113.9)">NSS</text>
<text x="103.3" y="113.9" transform="rotate(-90 103.3 113.9)">SCK</text>
<text x="45.5" y="119.1" transform="rotate(-90 45.5 119.1)">K</text>
<text x="48.1" y="115.1">SLAVE-1</text>
<text x="62" y="119.4" transform="rotate(-90 62 119.4)">K</text>
<text x="64.6" y="115.4">SLAVE-2</text>
<text x="95.9" y="114.9" transform="rotate(-90 95.9 114.9)">NSS1</text>
<text x="98.5" y="115.2" transform="rotate(-90 98.5 115.2)">NSS2</text>
<text x="106.1" y="114.9" transform="rotate(-90 106.1 114.9)">MOSI</text>
<text x="108.6" y="115.2" transform="rotate(-90 108.6 115.2)">MISO</text>
<text x="158.9" y="114.9" transform="rotate(-90 158.9 114.9)">NSS1</text>
<text x="161.5" y="114.2" transform="rotate(-90 161.5 114.2)">SCK</text>
<text x="163.7" y="115.2" transform="rotate(-90 163.7 115.2)">MOSI</text>
<text x="166.5" y="115.2" transform="rotate(-90 166.5 115.2)">MISO</text>
<text x="238.4" y="115.2" transform="rotate(-90 238.4 115.2)">NSS2</text>
<text x="241.2" y="114.2" transform="rotate(-90 241.2 114.2)">SCK</text>
<text x="243.8" y="115.2" transform="rotate(-90 243.8 115.2)">MOSI</text>
<text x="246.3" y="115.2" transform="rotate(-90 246.3 115.2)">MISO</text>
<text x="42.8" y="120.5" transform="rotate(-90 42.8 120.5)">ST1</text>
<text x="59.3" y="120.5" transform="rotate(-90 59.3 120.5)">ST2</text>
<text x="32.4" y="130.7" transform="rotate(-90 32.4 130.7)">52V2</text>
<text x="51.2" y="130.7" transform="rotate(-90 51.2 130.7)">2</text>
<text x="69.7" y="130.7" transform="rotate(-90 69.7 130.7)">2</text>
<text x="88" y="130.7" transform="rotate(-90 88 130.7)">2</text>
<text x="106.6" y="130.7" transform="rotate(-90 106.6 130.7)">2</text>
<text x="124.8" y="130.7" transform="rotate(-90 124.8 130.7)">2</text>
<text x="143.4" y="130.7" transform="rotate(-90 143.4 130.7)">2</text>
<text x="161.7" y="130.7" transform="rotate(-90 161.7 130.7)">2</text>
<text x="35.9" y="138.5">330</text>
<text x="54.2" y="138.8">330</text>
<text x="72.7" y="138.8">330</text>
<text x="91" y="138.8">330</text>
<text x="109.6" y="138.8">330</text>
<text x="127.8" y="138.8">330</text>
<text x="146.4" y="138.8">330</text>
<text x="164.7" y="138.8">330</text>
<text x="32.9" y="144.3" transform="rotate(-90 32.9 144.3)">1</text>
<text x="35.3" y="145.2" transform="rotate(-90 35.3 145.2)">A</text>
<text x="51.2" y="144.6" transform="rotate(-90 51.2 144.6)">1</text>
<text x="53.6" y="145.2" transform="rotate(-90 53.6 145.2)">A</text>
<text x="69.7" y="144.6" transform="rotate(-90 69.7 144.6)">1</text>
<text x="72.1" y="145.2" transform="rotate(-90 72.1 145.2)">A</text>
<text x="88" y="144.6" transform="rotate(-90 88 144.6)">1</text>
<text x="90.4" y="145.2" transform="rotate(-90 90.4 145.2)">A</text>
<text x="106.6" y="144.6" transform="rotate(-90 106.6 144.6)">1</text>
<text x="109" y="145.2" transform="rotate(-90 109 145.2)">A</text>
<text x="124.8" y="144.6" transform="rotate(-90 124.8 144.6)">1</text>
<text x="127.3" y="145.2" transform="rotate(-90 127.3 145.2)">A</text>
<text x="143.4" y="144.6" transform="rotate(-90 143.4 144.6)">1</text>
<text x="145.8" y="145.2" transform="rotate(-90 145.8 145.2)">A</text>
<text x="161.7" y="144.6" transform="rotate(-90 161.7 144.6)">1</text>
<text x="164.1" y="145.2" transform="rotate(-90 164.1 145.2)">A</text>
<text x="37.9" y="152.7">SL1_LED1</text>
<text x="56.2" y="152.7">SL1_LED2</text>
<text x="74.8" y="152.7">SL1_LED3</text>
<text x="93" y="152.7">SL1_LED4</text>
<text x="111.6" y="152.7">SL1_LED5</text>
<text x="129.9" y="152.7">SL1_LED6</text>
<text x="148.4" y="152.7">SL1_LED7</text>
<text x="166.7" y="152.7">SL1_LED8</text>
<text x="32.7" y="157.9" transform="rotate(-90 32.7 157.9)">21</text>
<text x="35.3" y="156.7" transform="rotate(-90 35.3 156.7)">K</text>
<text x="50.7" y="157.9" transform="rotate(-90 50.7 157.9)">22</text>
<text x="53.6" y="156.7" transform="rotate(-90 53.6 156.7)">K</text>
<text x="69.5" y="158.1" transform="rotate(-90 69.5 158.1)">23</text>
<text x="72.1" y="156.7" transform="rotate(-90 72.1 156.7)">K</text>
<text x="87.5" y="158.1" transform="rotate(-90 87.5 158.1)">24</text>
<text x="90.4" y="156.7" transform="rotate(-90 90.4 156.7)">K</text>
<text x="106.1" y="157.9" transform="rotate(-90 106.1 157.9)">25</text>
<text x="109" y="156.7" transform="rotate(-90 109 156.7)">K</text>
<text x="124.4" y="157.9" transform="rotate(-90 124.4 157.9)">26</text>
<text x="127.3" y="156.7" transform="rotate(-90 127.3 156.7)">K</text>
<text x="142.7" y="157.9" transform="rotate(-90 142.7 157.9)">27</text>
<text x="145.8" y="156.7" transform="rotate(-90 145.8 156.7)">K</text>
<text x="160.9" y="157.9" transform="rotate(-90 160.9 157.9)">28</text>
<text x="164.1" y="156.7" transform="rotate(-90 164.1 156.7)">K</text>
<text x="32.4" y="165.7" transform="rotate(-90 32.4 165.7)">5V1</text>
<text x="32.9" y="165.7" transform="rotate(-90 32.9 165.7)">2</text>
<text x="51.2" y="166" transform="rotate(-90 51.2 166)">2</text>
<text x="69.7" y="166" transform="rotate(-90 69.7 166)">2</text>
<text x="88" y="166" transform="rotate(-90 88 166)">2</text>
<text x="106.6" y="166" transform="rotate(-90 106.6 166)">2</text>
<text x="124.8" y="166" transform="rotate(-90 124.8 166)">2</text>
<text x="143.4" y="166" transform="rotate(-90 143.4 166)">2</text>
<text x="161.7" y="166" transform="rotate(-90 161.7 166)">2</text>
<text x="35.9" y="173.8">330</text>
<text x="32.9" y="179.6" transform="rotate(-90 32.9 179.6)">1</text>
<text x="51.2" y="179.9" transform="rotate(-90 51.2 179.9)">1</text>
<text x="54.2" y="174.1">330</text>
<text x="69.7" y="179.9" transform="rotate(-90 69.7 179.9)">1</text>
<text x="72.7" y="174.1">330</text>
<text x="88" y="179.9" transform="rotate(-90 88 179.9)">1</text>
<text x="91" y="174.1">10k</text>
<text x="106.6" y="179.9" transform="rotate(-90 106.6 179.9)">1</text>
<text x="109.6" y="174.1">330</text>
<text x="124.8" y="179.9" transform="rotate(-90 124.8 179.9)">1</text>
<text x="127.8" y="174.1">330</text>
<text x="143.4" y="179.9" transform="rotate(-90 143.4 179.9)">1</text>
<text x="146.4" y="174.1">330</text>
<text x="161.7" y="179.9" transform="rotate(-90 161.7 179.9)">1</text>
<text x="164.7" y="174.1">330</text>
<text x="35.3" y="180.5" transform="rotate(-90 35.3 180.5)">A</text>
<text x="53.6" y="180.5" transform="rotate(-90 53.6 180.5)">A</text>
<text x="72.1" y="180.5" transform="rotate(-90 72.1 180.5)">A</text>
<text x="90.4" y="180.5" transform="rotate(-90 90.4 180.5)">A</text>
<text x="109" y="180.5" transform="rotate(-90 109 180.5)">A</text>
<text x="127.3" y="180.5" transform="rotate(-90 127.3 180.5)">A</text>
<text x="145.8" y="180.5" transform="rotate(-90 145.8 180.5)">A</text>
<text x="164.1" y="180.5" transform="rotate(-90 164.1 180.5)">A</text>
<text x="37.9" y="188">SL1_LED1</text>
<text x="56.2" y="188">SL1_LED2</text>
<text x="74.8" y="188">SL1_LED3</text>
<text x="93" y="188">SL1_LED4</text>
<text x="111.6" y="188">SL1_LED5</text>
<text x="129.9" y="188">SL1_LED6</text>
<text x="148.4" y="188">SL1_LED7</text>
<text x="166.7" y="188">SL1_LED8</text>
<text x="31.9" y="192.9" transform="rotate(-90 31.9 192.9)">11</text>
<text x="35.3" y="192" transform="rotate(-90 35.3 192)">K</text>
<text x="50.5" y="193.2" transform="rotate(-90 50.5 193.2)">12</text>
<text x="53.6" y="192" transform="rotate(-90 53.6 192)">K</text>
<text x="68.5" y="193.2" transform="rotate(-90 68.5 193.2)">13</text>
<text x="72.1" y="192" transform="rotate(-90 72.1 192)">K</text>
<text x="87" y="193.7" transform="rotate(-90 87 193.7)">14</text>
<text x="90.4" y="192" transform="rotate(-90 90.4 192)">K</text>
<text x="105.6" y="193.2" transform="rotate(-90 105.6 193.2)">15</text>
<text x="109" y="192" transform="rotate(-90 109 192)">K</text>
<text x="123.9" y="192.9" transform="rotate(-90 123.9 192.9)">16</text>
<text x="127.3" y="192" transform="rotate(-90 127.3 192)">K</text>
<text x="142.7" y="192.9" transform="rotate(-90 142.7 192.9)">17</text>
<text x="145.8" y="192" transform="rotate(-90 145.8 192)">K</text>
<text x="160.9" y="193.4" transform="rotate(-90 160.9 193.4)">18</text>
<text x="164.1" y="192" transform="rotate(-90 164.1 192)">K</text>
</g>
</svg>
